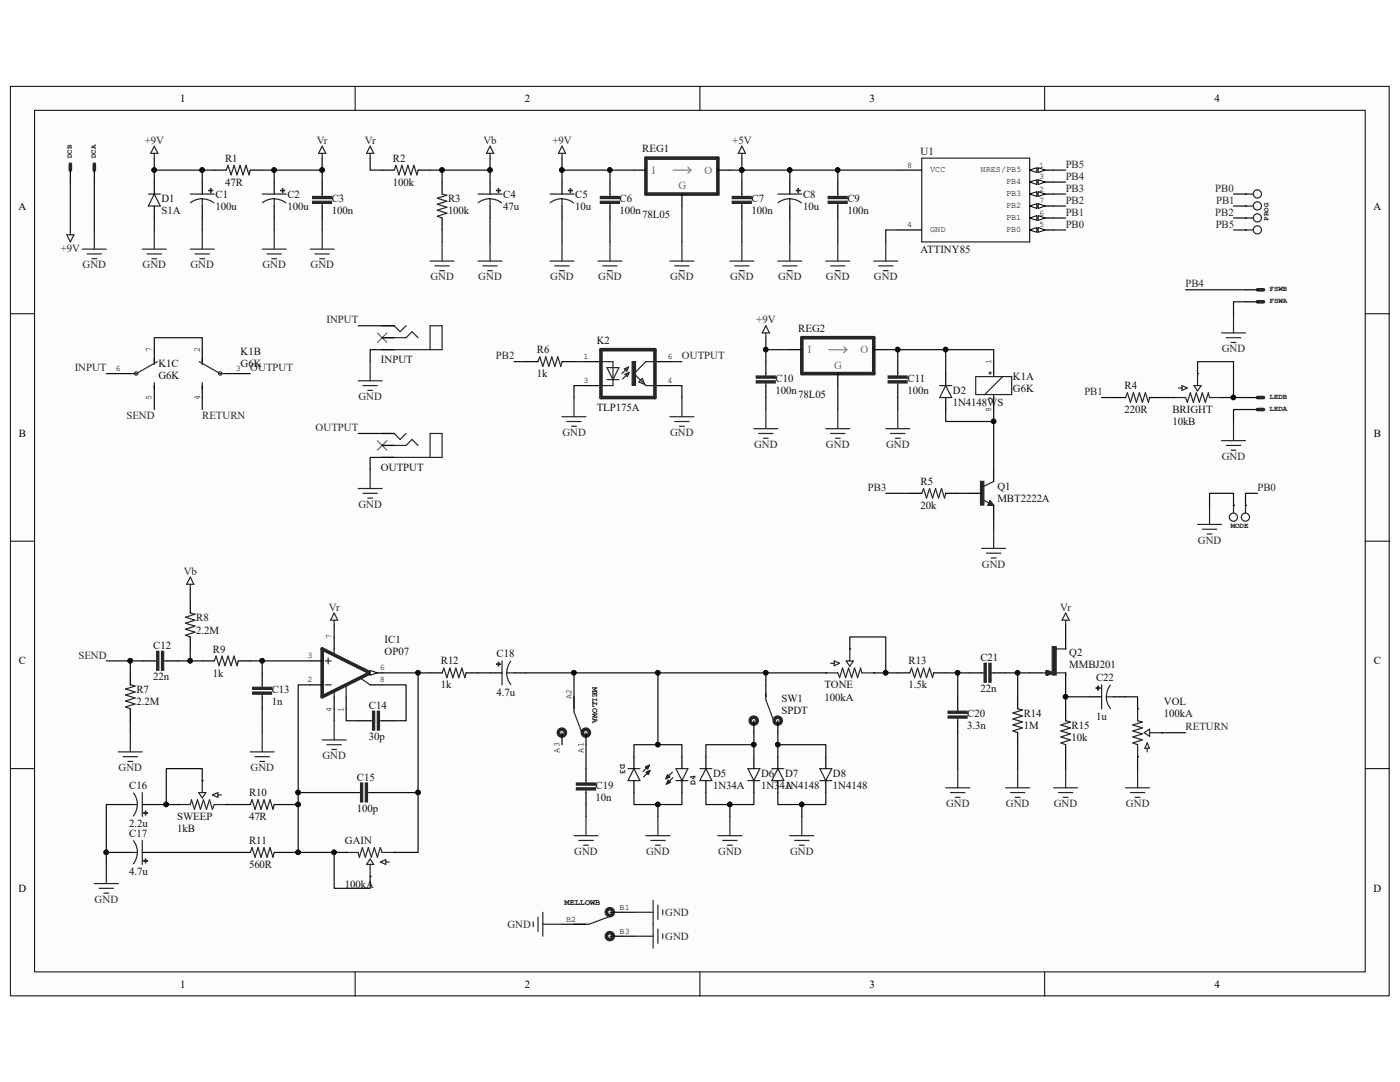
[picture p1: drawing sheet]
<svg xmlns="http://www.w3.org/2000/svg" width="279mm" height="216mm" viewBox="0 0 279 216" stroke-linecap="round" stroke-linejoin="round" font-family="sans-serif">
<path d="M2.1 17.3h275.1v181.4h-275.1z" fill="#fcfcfc"/>
<path d="M2.1 17.2h275.1v181.5h-275.1z" fill="none" stroke="#000" stroke-width=".2"/>
<path d="M6.9 22.1h265.6v171.8h-265.6z" fill="#fcfcfc"/>
<g fill="none" stroke="#000" stroke-width=".2">
<path d="M70.9 17.2v4.8M139.7 17.2v4.8M208.5 17.2v4.8M6.9 22h265.6v171.9h-265.6zM2.1 62.6h4.8M272.5 62.6h4.8M2.1 108h4.8M272.5 108h4.8M2.1 153.4h4.8M272.5 153.4h4.8M70.9 194v4.8M139.7 194v4.8"/>
<path d="M208.5 194v4.8"/>
</g>
<g fill="none" stroke="#262626" stroke-width=".24">
<path d="M30.8 29.2l.7 1.4h-1.4zM30.8 30.6v1M64.3 29.2l.7 1.4h-1.4zM64.3 30.6v1M73.9 29.2l.7 1.4h-1.4zM73.9 30.6v1M97.8 29.2l.7 1.4h-1.4zM97.8 30.6v1M112.2 29.2l.7 1.4h-1.5zM112.2 30.6v1M148.1 29.2l.7 1.4h-1.5zM148.1 30.6v1"/>
<path d="M28.4 49.7h4.8M29.4 50.7h2.8M30.3 51.6h1M30.8 45.9v3.8M38 49.7h4.8M38.9 50.7h2.9M39.9 51.6h.9M40.4 45.9v3.8M52.3 49.7h4.8M53.3 50.7h2.9M54.2 51.6h1M54.7 45.9v3.8"/>
<path d="M61.9 49.7h4.8M62.9 50.7h2.8M63.8 51.6h1M64.3 45.9v3.8M85.8 52.1h4.8M86.8 53.1h2.9M87.7 54h1M88.2 48.3v3.8M95.4 52.1h4.8M96.4 53.1h2.8M97.3 54h1M97.8 48.3v3.8"/>
<path d="M109.8 52.1h4.8M110.7 53.1h2.9M111.7 54h.9M112.2 48.3v3.8M133.7 52.1h4.8M134.7 53.1h2.8M135.6 54h1M136.1 48.3v3.8M145.7 52.1h4.8M146.6 53.1h2.9M147.6 54h.9M148.1 48.3v3.8"/>
<path d="M155.2 52.1h4.8M156.2 53.1h2.9M157.1 54h1M157.6 48.3v3.8M174.4 52.1h4.8M175.3 53.1h2.9M176.3 54h1M176.8 48.3v3.8M71.5 76h4.8M72.4 76.9h2.9M73.4 77.9h.9M73.9 72.2v3.8"/>
<path d="M76.3 67.4h4.7l1.2-1.2 1.2 1.2M76.3 69.8h11.9v-4.8h-2.4v4.8M76.3 65h2.4l1.2 1.2 1.1-1.2M114.6 79.3v3.9M136.1 79.3v3.9M152.8 65l.8 1.4h-1.5zM152.8 66.4v1M234.2 79.3h2.4l.4 1 .6-1.9 .6 1.9 .6-1.9 .6 1.9 .6-1.9 .6 1.9 .5-1.9 .3 .9h2.4M235.2 77.4h.7M235.9 76.9l1.1 .5-1.1 .5zM238.3 76.9h1.4l-.7 1.1zM239 74.6v2.3"/>
<path d="M243.8 66.4h4.8M244.7 67.4h2.9M245.7 68.3h1M246.2 62.6v3.8M71.5 97.5h4.8M72.4 98.4h2.9M73.4 99.4h.9M73.9 93.7v3.8M76.3 86.5h2.4l1.2 1.2 1.1-1.2M76.3 91.3h11.9v-4.8h-2.4v4.8M76.3 88.9h4.7l1.2-1.2 1.2 1.2M112.2 83.2h4.7"/>
<path d="M113.1 84.1h2.9M114.1 85.1h.9M133.7 83.2h4.8M134.7 84.1h2.8M135.6 85.1h1M164.8 85.5h4.8M165.8 86.5h2.8M166.7 87.5h1M167.2 81.7v3.8M176.8 85.5h4.8M177.7 86.5h2.9M178.7 87.5h.9"/>
<path d="M179.2 81.7v3.8M243.8 87.9h4.8M244.7 88.9h2.9M245.7 89.8h1M246.2 84.1v3.8M38 115.2l.7 1.4h-1.4zM38 116.6v.9M195.9 109.4h4.8M196.9 110.4h2.8M197.8 111.3h1M198.3 105.6v3.8M239 104.6h4.8"/>
<path d="M240 105.6h2.8M240.9 106.6h1M241.4 100.8v3.8M246.2 100.8v1.6M248.6 100.8v1.6M66.7 122.3l.7 1.5h-1.4zM66.7 123.8v.9M212.7 122.3l.7 1.5h-1.4zM212.7 123.8v.9M23.6 150h4.8M24.6 151h2.8M25.5 151.9h1"/>
<path d="M26 146.2v3.8M49.9 150h4.8M50.9 151h2.9M51.9 151.9h.9M52.3 146.2v3.8M64.3 147.6h4.8M65.3 148.6h2.8M66.2 149.6h1M66.7 143.8v3.8M125.3 153.4h2.4M126.5 153.4l1.2 2.4h-2.4zM129.6 152.7l-1.3 1.3"/>
<path d="M129.7 153.7l-1.3 1.3M188.7 157.2h4.8M189.7 158.1h2.9M190.7 159.1h.9M191.1 153.4v3.8M200.7 157.2h4.8M201.7 158.1h2.8M202.6 159.1h1M203.1 153.4v3.8M210.3 157.2h4.8M211.2 158.1h2.9M212.2 159.1h1"/>
<path d="M212.7 153.4v3.8M224.6 157.2h4.8M225.6 158.1h2.9M226.6 159.1h.9M227 153.4v3.8M18.8 176.3h4.8M19.8 177.3h2.9M20.7 178.2h1M21.2 172.5v3.8M128.9 166.7h4.8M129.9 167.7h2.8M130.8 168.7h1"/>
<path d="M131.3 162.9v3.8M143.3 166.7h4.8M144.2 167.7h2.9M145.2 168.7h.9M145.7 162.9v3.8M157.6 166.7h4.8M158.6 167.7h2.9M159.5 168.7h1M160 162.9v3.8"/>
<circle cx="246.2" cy="103.2" r=".81"/>
<circle cx="248.5" cy="103.2" r=".81"/>
</g>
<path d="M75.3 66.4l1.9 1.9M77.2 66.4l-1.9 1.9M75.3 87.9l1.9 1.9M77.2 87.9l-1.9 1.9" fill="none" stroke="#4c4c4c" stroke-width=".2"/>
<g fill="none" stroke="#000" stroke-width=".24">
<path d="M248.6 57.8h2.4M76.3 67.4h2.4M76.3 69.8h2.4M76.3 65h2.4M234.2 79.3h.1M239 74.6h.1M243.8 79.3h.1M248.6 60.2h2.4M248.6 79.3h2.4M76.3 88.9h2.4M76.3 91.3h2.4M76.3 86.5h2.4"/>
<path d="M248.6 81.7h2.4M246.2 100.8h.1M248.6 100.8h.1"/>
</g>
<path d="M251 57.8h1.2M251 60.2h1.2M251 79.3h1.2M251 81.7h1.2" fill="none" stroke="#262626" stroke-width=".72"/>
<path d="M128.9 154.1l.8-.4-.3 .9z" fill="#262626"/>
<path d="M128.9 154.1l.8-.4-.3 .9z" fill="none" stroke="#262626" stroke-width=".24"/>
<path d="M128.8 153l.8-.3-.3 .8z" fill="#262626"/>
<path d="M128.8 153l.8-.3-.3 .8zM134.2 154.1l-1.3 1.3M134.3 155.2l-1.3 1.3M134.9 153.4h2.4l-1.2 2.4zM134.9 155.8h2.4" fill="none" stroke="#262626" stroke-width=".24"/>
<path d="M126.5 151v2.4M126.5 155.8v2.3" fill="none" stroke="#000" stroke-width=".24"/>
<path d="M133.2 154.6l.5 .4-.8 .4z" fill="#262626"/>
<path d="M133.2 154.6l.5 .4-.8 .4z" fill="none" stroke="#262626" stroke-width=".24"/>
<path d="M133.3 155.6l.5 .5-.8 .4z" fill="#262626"/>
<g fill="none" stroke="#262626" stroke-width=".24">
<path d="M29.6 38.7h2.4M30.8 38.7l1.2 2.4h-2.4zM38 38.7h4.8M40.4 39.7l-1.1 .1-1.3 .7M40.4 39.7l1.4 .3 .9 .5M40.4 39.7v1.4M45.2 33.9l.3-.9 .6 1.9 .6-1.9 .6 1.9 .6-1.9 .6 1.9 .6-1.9 .6 1.9 .2-1M52.3 38.7h4.8M54.7 39.7l-1 .1-1.3 .7M54.7 39.7l1.5 .3 .8 .5M54.7 39.7v1.4M64.3 38.7v.6"/>
<path d="M78.7 33.9l.3-.9 .6 1.9 .6-1.9 .6 1.9 .6-1.9 .6 1.9 .6-1.9 .6 1.9 .2-1M88.2 38.7l1 .3-1.9 .6 1.9 .6-1.9 .6 1.9 .5-1.9 .6 1.9 .6-1.9 .6 .9 .4M95.4 38.7h4.8M97.8 39.7l-1 .1-1.4 .7M97.8 39.7l1.5 .3 .8 .5M97.8 39.7v1.4M184 31.6h21.5v16.7h-21.5zM64.3 40.5v.6M152.8 138.4v1.2l1.8 4.8M164.8 134.3h2.4l.4 .9 .6-1.9 .6 1.9 .6-1.9 .6 1.9 .6-1.9 .6 1.9 .5-1.9 .3 1h2.4M165.8 132.4h.7M166.5 131.9l1.1 .5-1.1 .4z"/>
<path d="M168.9 131.9h1.4l-.7 1.1zM169.6 129.5v2.4M39.6 158.1h1.5l-.7 1.1zM40.4 155.8v2.3M42.4 158.6l1.1-.5v1zM43.5 158.6h.7M133.3 155.6l.5 .5-.8 .4zM139.7 153.4h2.4M140.9 153.4l1.2 2.4h-2.4zM149.3 153.4h2.3l-1.1 2.4zM149.3 155.8h2.3M154 153.4h2.4"/>
<path d="M155.2 153.4l1.2 2.4h-2.4zM163.6 153.4h2.4l-1.2 2.4zM163.6 155.8h2.4M227 141.4v2.4l1 .3-1.9 .6 1.9 .6-1.9 .5 1.9 .6-1.9 .6 1.9 .6-1.9 .6 .9 .4v2.4M228.3 146.2l1.1-.7v1.4zM228.9 148.2l.5 1.1h-.9zM228.9 149.3v.7M229.4 146.2h2.4M35.6 160.5h2.4l.2-.9 .6 1.9 .6-1.9 .6 1.9 .6-1.9 .6 1.9 .6-1.9 .6 1.9 .4-1h2.4M69.1 170.1h2.4l.2 .9 .6-1.9 .6 1.9 .6-1.9 .6 1.9 .6-1.9 .6 1.9 .6-1.9 .4 1h2.4M73.9 171.4l.7 1.1h-1.4zM73.9 172.5v2.4"/>
<path d="M75.9 172l1.1-.5v1zM77 172h.7M114.6 166.7h4.7M115.5 167.7h2.9M116.5 168.7h.9M116.9 162.9v3.8"/>
</g>
<g fill="none" stroke="#000" stroke-width=".24">
<path d="M30.8 36.3v2.4M40.4 36.3v2.4M42.8 33.9h2.4M49.9 33.9h2.4M54.7 36.3v2.4M64.3 36.3v2.4M76.3 33.9h2.4M83.4 33.9h2.4M88.2 36.3v2.4M97.8 36.3v2.4M30.8 41.1v2.4M40.4 41.1v2.4"/>
<path d="M54.7 41.1v2.4M64.3 41.1v2.4M88.2 43.5v2.4M97.8 41.1v2.4M205.5 45.9h4.8M152.8 136.7v2.3M164.8 134.3h.1M169.6 129.5h.1M174.4 134.3h.1M40.4 155.8h.1M136.1 151v2.4M136.1 155.8v2.3"/>
<path d="M140.9 151v2.4M140.9 155.8v2.3M150.5 143.8v2.4M150.5 151v2.4M150.5 155.8v2.3M155.2 143.8v2.4M155.2 151v2.4M155.2 155.8v2.3M164.8 151v2.4M164.8 155.8v2.3M227 151h.1M227 141.4h.1"/>
<path d="M231.8 146.2h.1M35.6 160.5h.1M45.2 160.5h.1M69.1 170.1h.1M73.9 174.9h.1M78.7 170.1h.1"/>
</g>
<g fill="none" stroke="#262626" stroke-width=".72">
<circle cx="150.4" cy="143.8" r=".69"/>
<circle cx="155.2" cy="143.8" r=".69"/>
</g>
<g fill="#262626" stroke="#262626" stroke-width=".24">
<path d="M41.7 38l.7 .1z" fill-rule="evenodd"/>
<path d="M42 37.6l.1 .8z" fill-rule="evenodd"/>
<path d="M56 38l.8 .1z" fill-rule="evenodd"/>
<path d="M56.4 37.6v.8z" fill-rule="evenodd"/>
<path d="M62.4 39.2h3.8v.4h-3.8z" fill-rule="evenodd"/>
<path d="M62.4 40.2h3.8v.4h-3.8z" fill-rule="evenodd"/>
<path d="M99.1 38l.8 .1z" fill-rule="evenodd"/>
<path d="M99.5 37.6v.8z" fill-rule="evenodd"/>
</g>
<path d="M205.5 45.9l1.4-.5v1z" fill="#fcfcfc"/>
<path d="M205.5 45.9l1.4-.5v1z" fill="none" stroke="#000" stroke-width=".2"/>
<path d="M207.2 45.4l1.4 .5-1.4 .5z" fill="#fcfcfc"/>
<path d="M207.2 45.4l1.4 .5-1.4 .5z" fill="none" stroke="#000" stroke-width=".2"/>
<path d="M205.5 43.5h4.8" fill="none" stroke="#000" stroke-width=".24"/>
<path d="M205.5 43.5l1.4-.5v1z" fill="#fcfcfc"/>
<path d="M205.5 43.5l1.4-.5v1z" fill="none" stroke="#000" stroke-width=".2"/>
<path d="M207.2 43l1.4 .5-1.4 .5z" fill="#fcfcfc"/>
<path d="M207.2 43l1.4 .5-1.4 .5z" fill="none" stroke="#000" stroke-width=".2"/>
<path d="M205.5 41.1h4.8" fill="none" stroke="#000" stroke-width=".24"/>
<path d="M205.5 41.1l1.4-.5v1z" fill="#fcfcfc"/>
<path d="M205.5 41.1l1.4-.5v1z" fill="none" stroke="#000" stroke-width=".2"/>
<path d="M207.2 40.6l1.4 .5-1.4 .5z" fill="#fcfcfc"/>
<path d="M207.2 40.6l1.4 .5-1.4 .5z" fill="none" stroke="#000" stroke-width=".2"/>
<path d="M205.5 38.7h4.8" fill="none" stroke="#000" stroke-width=".24"/>
<path d="M205.5 38.7l1.4-.5v1z" fill="#fcfcfc"/>
<path d="M205.5 38.7l1.4-.5v1z" fill="none" stroke="#000" stroke-width=".2"/>
<path d="M207.2 38.2l1.4 .5-1.4 .5z" fill="#fcfcfc"/>
<path d="M207.2 38.2l1.4 .5-1.4 .5z" fill="none" stroke="#000" stroke-width=".2"/>
<path d="M205.5 36.3h4.8" fill="none" stroke="#000" stroke-width=".24"/>
<path d="M205.5 36.3l1.4-.4v.9z" fill="#fcfcfc"/>
<path d="M205.5 36.3l1.4-.4v.9z" fill="none" stroke="#000" stroke-width=".2"/>
<path d="M207.2 35.9l1.4 .4-1.4 .5z" fill="#fcfcfc"/>
<path d="M207.2 35.9l1.4 .4-1.4 .5z" fill="none" stroke="#000" stroke-width=".2"/>
<path d="M205.5 33.9h4.8" fill="none" stroke="#000" stroke-width=".24"/>
<path d="M205.5 33.9l1.4-.4v.9z" fill="#fcfcfc"/>
<path d="M205.5 33.9l1.4-.4v.9z" fill="none" stroke="#000" stroke-width=".2"/>
<path d="M207.2 33.5l1.4 .4-1.4 .5z" fill="#fcfcfc"/>
<path d="M207.2 33.5l1.4 .4-1.4 .5z" fill="none" stroke="#000" stroke-width=".2"/>
<g fill="none" stroke="#000" stroke-width=".24">
<path d="M112.2 36.3v2.4M121.7 36.3v2.4M148.1 36.3v2.4M157.6 36.3v2.4M167.2 36.3v2.4M179.2 33.9h4.8M112.2 41.1v2.4M121.7 41.1v2.4M148.1 41.1v2.4M157.6 41.1v2.4M167.2 41.1v2.4M179.2 45.9h4.8"/>
<path d="M23.6 74.6h2.4M30.8 69.8v2.4M30.8 76.9v2.4M40.4 69.8v2.4M40.4 76.9v2.4M45.2 74.6h2.3M116.9 72.2h2.4M116.9 76.9h2.4M131.3 72.2h2.4M131.3 76.9h2.4M152.8 72.2v2.4M152.8 76.9v2.4"/>
<path d="M179.2 72.2v2.4M179.2 76.9v2.4M188.7 74.6v2.3M188.7 79.3v2.4M198.3 72.2v2.4M198.3 79.3v2.4M222.2 79.3h2.4M229.4 79.3h2.4M181.6 98.4h2.4M188.7 98.4h2.4M193.5 98.4h2.4M198.3 93.7v2.3"/>
<path d="M38 119.9v2.4M198.3 100.8v2.4M26 134.3v2.4M28.4 131.9h2.4M33.2 131.9h2.4M38 127.1v2.4M40.4 131.9h2.4M47.5 131.9h2.4M52.3 134.3v2.4M52.3 139v2.4M61.9 131.9h2.4M61.9 136.7h2.4"/>
<path d="M69.1 139v2.4M73.9 136.7h2.4M73.9 134.3h2.4M26 141.4v2.4"/>
</g>
<g fill="none" stroke="#262626" stroke-width=".24">
<path d="M109.8 38.7h4.8M112.2 39.7l-1.1 .1-1.3 .7M112.2 39.7l1.4 .3 .9 .5M112.2 39.7v1.4M121.7 38.7v.6M148.1 38.7v.6M155.2 38.7h4.8M157.6 39.7l-1 .1-1.3 .7M157.6 39.7l1.5 .3 .8 .5M157.6 39.7v1.4M167.2 38.7v.6M119.3 52.1h4.8"/>
<path d="M120.3 53.1h2.9M121.3 54h.9M121.7 40.5v.6M121.7 48.3v3.8M148.1 40.5v.6M164.8 52.1h4.8M165.8 53.1h2.8M166.7 54h1M167.2 40.5v.6M167.2 48.3v3.8M30.8 71.6v1.2M30.8 76.3v1.2"/>
<path d="M31.4 72.2l-4.2 2.4h-1.2M39.8 72.2l4.2 2.4h1.2M40.4 71.6v1.2M40.4 76.3v1.2M119.3 72.2h3v4.7h-3M121.1 73.4h2.4l-1.2 2.3zM121.1 75.7h2.4M124.6 73.6l.8-.4-.3 .9zM124.7 74.7l.9-.4-.4 .8zM125.4 73.2l-1.3 1.4M125.6 74.3l-1.4 1.3M127.5 76.2l.7-.7 .5 1.2z"/>
<path d="M128.7 76.7l.2 .2h2.4M131.3 72.2h-2.4l-2.4 2.4 2.2 2.1M152.8 74.6v.5M152.8 76.3v.6M179.2 74.6v.5M179.2 76.3v.6M187.5 76.9h2.4M188.7 76.9l1.2 2.4h-2.4zM194.7 75.1h7.2v3.6h-7.2zM197.4 74.4h.4M197.4 79.4h.4M197.6 74.2v.5"/>
<path d="M198.3 74.6v.5M198.3 78.7v.6M200.1 75.1l-3.6 3.6M224.6 79.3l.4-.9 .6 1.9 .6-1.9 .6 1.9 .6-1.9 .6 1.9 .6-1.9 .6 1.9 .2-1M150.5 85.5h4.7M151.4 86.5h2.9M152.4 87.5h.9M152.8 81.7v3.8M184 98.4l.3-.9 .6 1.9 .6-1.9 .6 1.9 .6-1.9 .6 1.9 .6-1.9 .6 1.9 .2-1M196.2 99.8l1.2 .5M197.6 99.9l.7 .9h-1.2zM198.3 96l-1.9 1"/>
<path d="M197.6 100.3l.1 .3h-.3l.2-.5 .5 .6h-.7M26 136.7l1 .2-2 .6 2 .6-2 .6 2 .6-2 .6 2 .6-2 .6 1 .3M30.8 131.9h.6M32.6 131.9h.6M38 122.3l.9 .3-1.9 .6 1.9 .6-1.9 .6 1.9 .5-1.9 .6 1.9 .6-1.9 .6 1 .4M42.8 131.9l.3-1 .6 1.9 .6-1.9 .6 1.9 .6-1.9 .6 1.9 .6-1.9 .6 1.9 .2-.9M52.3 136.7v.5M52.3 138.4v.6M64.9 131.9h1.2M64.9 136.7h1.2M65.5 131.3v1.2M66.7 129.5v1.1"/>
<path d="M66.7 137.9v1.1M69.1 136.7v2.3M71.9 135.3l2 1.4"/>
</g>
<g fill="#262626" stroke="#262626" stroke-width=".24">
<path d="M113.5 38l.7 .1z" fill-rule="evenodd"/>
<path d="M113.8 37.6l.1 .8z" fill-rule="evenodd"/>
<path d="M119.8 39.2h3.8v.4h-3.8z" fill-rule="evenodd"/>
<path d="M119.8 40.2h3.8v.4h-3.8z" fill-rule="evenodd"/>
<path d="M146.1 39.2h3.8v.4h-3.8z" fill-rule="evenodd"/>
<path d="M146.1 40.2h3.8v.4h-3.8z" fill-rule="evenodd"/>
<path d="M158.9 38l.8 .1z" fill-rule="evenodd"/>
<path d="M159.3 37.6l.1 .8z" fill-rule="evenodd"/>
<path d="M165.3 39.2h3.8v.4h-3.8z" fill-rule="evenodd"/>
<path d="M165.3 40.2h3.8v.4h-3.8z" fill-rule="evenodd"/>
<path d="M177.3 75h3.7v.5h-3.7z" fill-rule="evenodd"/>
<path d="M177.3 76h3.7v.4h-3.7z" fill-rule="evenodd"/>
<path d="M150.9 75h3.8v.5h-3.8z" fill-rule="evenodd"/>
<path d="M150.9 76h3.8v.4h-3.8z" fill-rule="evenodd"/>
<path d="M195.7 96h.6v4.8h-.6z" fill-rule="evenodd"/>
<path d="M126.2 72.2h.6v4.7h-.6z" fill-rule="evenodd"/>
<path d="M32.2 130h.5v3.7h-.5z" fill-rule="evenodd"/>
<path d="M31.3 130h.4v3.7h-.4z" fill-rule="evenodd"/>
<path d="M50.4 137.1h3.8v.5h-3.8z" fill-rule="evenodd"/>
<path d="M50.4 138.1h3.8v.4h-3.8z" fill-rule="evenodd"/>
</g>
<g fill="none" stroke="#262626" stroke-width=".72">
<path d="M119.9 69.8h10.8v9.5h-10.8zM64.3 129.5l9.6 4.8-9.6 4.7z"/>
<circle cx="27.2" cy="74.5" r=".1"/>
<circle cx="43.9" cy="74.5" r=".1"/>
</g>
<path d="M73.9 133.8l1.4 .5-1.4 .4z" fill="#fcfcfc"/>
<path d="M73.9 133.8l1.4 .5-1.4 .4z" fill="none" stroke="#000" stroke-width=".2"/>
<g fill="none" stroke="#000" stroke-width=".24">
<path d="M14 33.9v2.4M18.8 33.9v2.4M126.5 33.9h2.4M136.1 38.7v2.4M143.3 33.9h2.4M248.6 38.7h.1M248.6 45.9h.1M248.6 43.5h.1M248.6 41.1h.1M105 72.2h2.4M112.2 72.2h2.4M157.6 69.8h2.4"/>
<path d="M167.2 74.6v2.3M174.4 69.8h2.4M66.7 127.1v2.4M66.7 139v2.4M85.8 134.3h2.4M93 134.3h2.4M97.8 134.3h2.4M102.6 134.3h2.4M114.6 139v2.4M179.2 134.3h2.4M186.3 134.3h2.4M191.1 139v2.4"/>
<path d="M193.5 134.3h2.4M198.3 134.3h2.4M203.1 139v2.4M205.5 134.3h2.4M212.7 127.1v2.4M212.7 134.3v2.4M217.5 139h2.4M222.2 139h2.4M69.1 158.1h2.4M71.5 143.8h2.4M73.9 158.1h2.4M76.3 143.8h2.4"/>
<path d="M112.2 146.2v2.4M116.9 146.2v2.4M116.9 153.4v2.4M116.9 158.1v2.4M191.1 143.8v2.4M203.1 146.2v2.4M212.7 141.4v2.4M212.7 148.6v2.4M23.6 160.5h2.4M23.6 170.1h2.4M28.4 160.5h2.4M28.4 170.1h2.4"/>
<path d="M47.5 160.5h2.4M47.5 170.1h2.4M54.7 160.5h2.4M54.7 170.1h2.4M114.6 184.4h2.3M121.7 182h2.4M121.7 186.8h2.4"/>
</g>
<g fill="none" stroke="#262626" stroke-width=".24">
<path d="M248.6 38.7h1.5M13.3 46.8h1.5l-.8 1.5zM14 45.9v.9M16.4 49.7h4.8M17.4 50.7h2.9M18.3 51.6h1M18.8 45.9v3.8M248.6 45.9h1.5M248.6 43.5h1.5M248.6 41.1h1.5M107.4 72.2l.3-1 .6 1.9 .6-1.9 .6 1.9 .6-1.9 .6 1.9 .6-1.9 .6 1.9 .3-.9M88.2 134.3l.4-1 .6 1.9 .6-1.9 .6 1.9 .6-1.9 .6 1.9 .6-1.9 .6 1.9 .2-.9"/>
<path d="M100.2 131.9v4.8M101.1 134.3l.3 1.4 .5 .9M101.2 134.3h1.4M101.9 131.9l-.6 1.4-.1 1M114.6 139v3l1.7 4.8M181.6 134.3l.3-1 .6 1.9 .6-1.9 .6 1.9 .6-1.9 .6 1.9 .6-1.9 .6 1.9 .2-.9M195.9 134.3h.6M197.7 134.3h.6M207.9 134.3h2.1M208.8 133.8l1.2 .5-1.2 .4zM210.8 134.3h1.9v.5M212.7 129.4v.1h-1.9"/>
<path d="M219.9 136.7v4.7M220.8 139l.3 1.5 .5 .9M221.6 136.7l-.7 1.3-.1 1.1 1.4-.1M26.6 158.2l.7 1.3 .1 1.1-1.4-.1M28.4 158.1v4.8M71.5 158.1h.6M73.3 158.1h.6M73.9 143.8h.6M75.7 143.8h.6M116.9 155.8v.6M116.9 157.6v.5M191.1 141.4v.6"/>
<path d="M191.1 143.2v.6M203.1 141.4l1 .3-2 .6 2 .6-2 .6 2 .6-2 .6 2 .6-2 .5 1 .4M212.7 143.8l.9 .3-1.9 .6 1.9 .6-1.9 .5 1.9 .6-1.9 .6 1.9 .6-1.9 .6 1 .4M26.6 167.8l.7 1.3 .1 1h-1.4M27.4 160.5l-.3 1.5-.5 .8M27.4 170.1l-.3 1.4-.5 .9M28.4 167.7v4.8M49.9 160.5l.4-.9 .6 1.9 .6-1.9 .6 1.9 .6-1.9 .6 1.9 .6-1.9 .6 1.9 .2-1M49.9 170.1l.4-1 .6 1.9 .6-1.9 .6 1.9 .6-1.9 .6 1.9 .6-1.9 .6 1.9 .2-.9M130.3 179.6v9.6M106.4 183.9v1M107.4 183v2.9"/>
<path d="M108.3 184.4h3.9M108.3 182v4.8M122.3 182.6l-4.8 1.8h-2.9M126.5 182h3.8M126.5 186.8h3.8M131.3 180.6v2.9M131.3 185.4v2.8M132.3 181.6v.9M132.3 186.3v1"/>
<circle cx="250.9" cy="38.7" r=".81"/>
<circle cx="250.9" cy="45.9" r=".81"/>
<circle cx="250.9" cy="43.5" r=".81"/>
<circle cx="250.9" cy="41.1" r=".81"/>
</g>
<g fill="#262626" stroke="#262626" stroke-width=".24">
<path d="M75.3 141.9h.4v3.8h-.4z" fill-rule="evenodd"/>
<path d="M74.3 141.9h.5v3.8h-.5z" fill-rule="evenodd"/>
<path d="M72.9 156.2h.4v3.8h-.4z" fill-rule="evenodd"/>
<path d="M72 156.2h.4v3.8h-.4z" fill-rule="evenodd"/>
<path d="M29 161.8l.1 .8z" fill-rule="evenodd"/>
<path d="M28.7 162.2l.8 .1z" fill-rule="evenodd"/>
<path d="M29 171.4l.1 .8z" fill-rule="evenodd"/>
<path d="M28.7 171.7l.8 .1z" fill-rule="evenodd"/>
<path d="M99.5 132.1v.8z" fill-rule="evenodd"/>
<path d="M99.1 132.5l.8 .1z" fill-rule="evenodd"/>
<path d="M115 156.2h3.8v.5h-3.8z" fill-rule="evenodd"/>
<path d="M115 157.2h3.8v.4h-3.8z" fill-rule="evenodd"/>
<path d="M189.2 141.9h3.8v.4h-3.8z" fill-rule="evenodd"/>
<path d="M189.2 142.9h3.8v.4h-3.8z" fill-rule="evenodd"/>
<path d="M197.4 132.4h.4v3.7h-.4z" fill-rule="evenodd"/>
<path d="M196.4 132.4h.4v3.7h-.4z" fill-rule="evenodd"/>
<path d="M219.1 136.9l.1 .8z" fill-rule="evenodd"/>
<path d="M218.7 137.3h.8z" fill-rule="evenodd"/>
<path d="M210 129h.8v5.7h-.8z" fill-rule="evenodd"/>
</g>
<g fill="none" stroke="#262626" stroke-width=".72">
<path d="M14 32.8v1.1M18.8 32.8v1.1M128.9 31.6h14.4v7.1h-14.4zM160 67.4h14.4v7.2h-14.4zM209.6 134.3l-.6 .2v-.5l.7 .3"/>
<circle cx="112.1" cy="146.2" r=".69"/>
<circle cx="116.9" cy="146.2" r=".69"/>
<circle cx="121.7" cy="182" r=".69"/>
<circle cx="121.7" cy="186.8" r=".69"/>
</g>
<path d="M134.3 33.9h3.6M137.3 33.3l.6 .6M137.9 33.9l-.6 .6M165.4 69.8h3.6M168.4 69.2l.6 .6M169 69.8l-.6 .6" fill="none" stroke="#808080" stroke-width=".24"/>
<g fill="none" stroke="#0e0e0e" stroke-width=".24">
<path d="M14 36.3v9.6M18.8 36.3v9.6M30.8 31.6v4.7M30.8 33.9h12M40.4 33.9v2.4M52.3 33.9h12v2.4M54.7 33.9v2.4M64.3 31.6v2.3M73.9 31.6v2.3h2.4M85.8 33.9h12v2.4M88.2 33.9v2.4M97.8 31.6v2.3"/>
<path d="M112.2 31.6v2.3h14.3M112.2 33.9v2.4M121.7 33.9v2.4M148.1 31.6v2.3h-2.4M157.6 33.9v2.4M167.2 33.9v2.4M179.2 33.9h-31.1v2.4M210.3 38.7h2.4M210.3 36.3h2.4M210.3 33.9h2.4M246.2 38.7h2.4M30.8 43.5v2.4"/>
<path d="M40.4 43.5v2.4M54.7 43.5v2.4M64.3 43.5v2.4M88.2 45.9v2.4M97.8 43.5v4.8M112.2 43.5v4.8M121.7 43.5v4.8M136.1 41.1v7.2M148.1 43.5v4.8M157.6 43.5v4.8M167.2 43.5v4.8M179.2 45.9h-2.4v2.4"/>
<path d="M210.3 45.9h2.4M210.3 41.1h2.4M210.3 43.5h2.4M236.6 57.8h12M246.2 45.9h2.4M246.2 41.1h2.4M246.2 43.5h2.4M21.2 74.6h2.4M30.8 69.8v-2.4h9.6v2.4M30.8 79.3v2.4M40.4 79.3v2.4M47.5 74.6h2.4"/>
<path d="M71.5 65h4.8M76.3 69.8h-2.4v2.4M102.6 72.2h2.4M114.6 72.2h2.3M116.9 76.9h-2.3v2.4M133.7 76.9h2.4v2.4M133.7 72.2h2.4M152.8 67.4v2.4h4.8M152.8 69.8v2.4M152.8 79.3v2.4M167.2 76.9v4.8M176.8 69.8h21.5v2.4"/>
<path d="M179.2 69.8v2.4M179.2 79.3v2.4M188.7 69.8v4.8M219.9 79.3h2.3M231.8 79.3h2.4M239 74.6v-2.4h7.2v7.1M243.8 79.3h4.8M248.6 60.2h-2.4v2.4M71.5 86.5h4.8M76.3 91.3h-2.4v2.4M176.8 98.4h4.8M188.7 81.7v2.4h9.6v9.6"/>
<path d="M191.1 98.4h2.4M198.3 81.7v2.4M248.6 81.7h-2.4v2.4M251 98.4h-2.4v2.4M38 117.5v2.4M198.3 103.2v2.4M241.4 100.8v-2.4h4.8v2.4M21.2 131.9h4.8M28.4 131.9h-2.4v2.4M35.6 131.9h4.8M38 129.5v2.4M49.9 131.9h12"/>
<path d="M52.3 131.9v2.4M61.9 136.7h-2.4v21.4h9.6M66.7 124.7v2.4M76.3 136.7h4.7v7.1h-2.3M76.3 134.3h7.1v23.8h-7.1M83.4 134.3h2.4M95.4 134.3h2.4M105 134.3h47.8v2.4M114.6 134.3v4.7M131.3 134.3v14.3M152.8 134.3h12M169.6 129.5v-2.4h7.2v7.2"/>
<path d="M174.4 134.3h4.8M188.7 134.3h2.4v4.7M191.1 134.3h2.4M200.7 134.3h2.4v4.7M203.1 134.3h2.4M212.7 136.7v4.7M212.7 124.7v2.4M212.7 139h4.8M224.6 139h2.4v2.4M26 143.8v2.4M40.4 155.8v-2.4h-7.2v7.1M52.3 141.4v4.8"/>
<path d="M59.5 158.1v2.4h-2.4M66.7 141.4v2.4M69.1 141.4v2.4h2.4M83.4 158.1v12h-4.7M116.9 148.6v4.8M126.5 158.1v2.4h9.6v-2.4M126.5 151v-2.4h9.6v2.4M140.9 158.1v2.4h9.6v-2.4M150.5 146.2v2.4h-9.6v2.4M150.5 148.6v2.4M155.2 148.6h9.6v2.4M155.2 158.1v2.4h9.6v-2.4"/>
<path d="M155.2 146.2v4.8M191.1 146.2v7.2M203.1 148.6v4.8M212.7 151v2.4M227 151v2.4M231.8 146.2h4.8M21.2 170.1h2.4M23.6 160.5h-2.4v12M30.8 160.5h4.8M30.8 170.1h16.7M45.2 160.5h2.3M57.1 170.1h2.4"/>
<path d="M59.5 160.5v9.6h9.6M66.7 170.1v7.2h7.2v-2.4M116.9 160.5v2.4M131.3 160.5v2.4M145.7 160.5v2.4M160 160.5v2.4M112.2 184.4h2.4M124.1 182h2.4M124.1 186.8h2.4"/>
</g>
<g fill="#0e0e0e" stroke="#0e0e0e" stroke-width=".2">
<circle cx="112.1" cy="33.9" r=".45"/>
<circle cx="121.7" cy="33.9" r=".45"/>
<circle cx="148" cy="33.9" r=".45"/>
<circle cx="157.6" cy="33.9" r=".45"/>
<circle cx="30.8" cy="33.9" r=".45"/>
<circle cx="40.3" cy="33.9" r=".45"/>
<circle cx="54.7" cy="33.9" r=".45"/>
<circle cx="64.3" cy="33.9" r=".45"/>
<circle cx="198.3" cy="84.1" r=".45"/>
<circle cx="188.7" cy="69.8" r=".45"/>
<circle cx="152.8" cy="69.8" r=".45"/>
<circle cx="26" cy="131.9" r=".45"/>
<circle cx="37.9" cy="131.9" r=".45"/>
<circle cx="52.3" cy="131.9" r=".45"/>
<circle cx="59.5" cy="158.1" r=".45"/>
<circle cx="83.4" cy="158.1" r=".45"/>
<circle cx="83.4" cy="134.2" r=".45"/>
<circle cx="66.7" cy="170.1" r=".45"/>
<circle cx="150.4" cy="148.6" r=".45"/>
<circle cx="145.6" cy="160.5" r=".45"/>
<circle cx="155.2" cy="148.6" r=".45"/>
<circle cx="160" cy="160.5" r=".45"/>
<circle cx="59.5" cy="170.1" r=".45"/>
<circle cx="59.5" cy="160.5" r=".45"/>
<circle cx="33.2" cy="160.5" r=".45"/>
<circle cx="21.2" cy="170.1" r=".45"/>
<circle cx="176.8" cy="134.2" r=".45"/>
<circle cx="152.8" cy="134.2" r=".45"/>
<circle cx="212.6" cy="139" r=".45"/>
<circle cx="88.2" cy="33.9" r=".45"/>
<circle cx="97.8" cy="33.9" r=".45"/>
<circle cx="191.1" cy="134.2" r=".45"/>
<circle cx="203.1" cy="134.2" r=".45"/>
<circle cx="179.1" cy="69.8" r=".45"/>
<circle cx="246.2" cy="79.3" r=".45"/>
<circle cx="131.3" cy="160.5" r=".45"/>
<circle cx="131.3" cy="148.6" r=".45"/>
<circle cx="131.3" cy="134.2" r=".45"/>
<circle cx="114.5" cy="134.2" r=".45"/>
<circle cx="167.2" cy="33.9" r=".45"/>
</g>
<g font-size="2.2">
<text x="35.9" y="20.4">1</text>
<text x="104.7" y="20.4">2</text>
<text x="173.5" y="20.4">3</text>
<text x="242.4" y="20.4">4</text>
<text x="3.7" y="41.8">A</text>
<text x="274.1" y="41.8">A</text>
<text x="3.8" y="87.2">B</text>
<text x="274.2" y="87.2">B</text>
<text x="3.8" y="132.6">C</text>
<text x="274.2" y="132.6">C</text>
<text x="3.7" y="178">D</text>
<text x="274.1" y="178">D</text>
<text x="35.9" y="197.1">1</text>
<text x="104.7" y="197.1">2</text>
<text x="173.5" y="197.1">3</text>
<text x="242.4" y="197.1">4</text>
</g>
<g font-size="2.2" fill="#262626">
<text x="28.9" y="28.7">+9V</text>
<text x="63.2" y="28.7">Vr</text>
<text x="72.8" y="28.7">Vr</text>
<text x="96.5" y="28.7">Vb</text>
<text x="110.2" y="28.7">+9V</text>
<text x="146.1" y="28.7">+5V</text>
<text x="212.7" y="35.9">PB4</text>
<text x="212.7" y="33.5">PB5</text>
<text x="212.7" y="38.3">PB3</text>
<text x="212.7" y="40.6">PB2</text>
<text x="242.5" y="38.3">PB0</text>
<text x="242.7" y="40.6">PB1</text>
<text x="212.7" y="45.4">PB0</text>
<text x="212.7" y="43.1">PB1</text>
<text x="242.5" y="43.1">PB2</text>
<text x="242.6" y="45.4">PB5</text>
<text x="12.1" y="50.2">+9V</text>
<text x="16.5" y="53.6">GND</text>
<text x="28.4" y="53.6">GND</text>
<text x="38" y="53.6">GND</text>
<text x="52.4" y="53.6">GND</text>
<text x="62" y="53.6">GND</text>
<text x="85.9" y="55.9">GND</text>
<text x="95.5" y="55.9">GND</text>
<text x="109.8" y="55.9">GND</text>
<text x="119.4" y="55.9">GND</text>
<text x="133.7" y="55.9">GND</text>
<text x="145.7" y="55.9">GND</text>
<text x="155.3" y="55.9">GND</text>
<text x="164.8" y="55.9">GND</text>
<text x="174.4" y="55.9">GND</text>
<text x="236.6" y="57.4">PB4</text>
<text x="65.2" y="64.5">INPUT</text>
<text x="150.9" y="64.5">+9V</text>
<text x="99" y="71.7">PB2</text>
<text x="136.1" y="71.7">OUTPUT</text>
<text x="243.8" y="70.3">GND</text>
<text x="14.9" y="74.1">INPUT</text>
<text x="50" y="74.1">OUTPUT</text>
<text x="25.2" y="83.7">SEND</text>
<text x="40.4" y="83.7">RETURN</text>
<text x="71.5" y="79.8">GND</text>
<text x="216.4" y="78.9">PB1</text>
<text x="63" y="86">OUTPUT</text>
<text x="112.2" y="87">GND</text>
<text x="133.7" y="87">GND</text>
<text x="150.5" y="89.4">GND</text>
<text x="164.8" y="89.4">GND</text>
<text x="176.8" y="89.4">GND</text>
<text x="243.8" y="91.8">GND</text>
<text x="71.5" y="101.3">GND</text>
<text x="173.2" y="98">PB3</text>
<text x="251" y="98">PB0</text>
<text x="196" y="113.2">GND</text>
<text x="239.1" y="108.5">GND</text>
<text x="36.7" y="114.7">Vb</text>
<text x="65.6" y="121.8">Vr</text>
<text x="211.6" y="121.8">Vr</text>
<text x="15.7" y="131.4">SEND</text>
<text x="236.6" y="145.8">RETURN</text>
<text x="23.7" y="153.9">GND</text>
<text x="50" y="153.9">GND</text>
<text x="64.3" y="151.5">GND</text>
<text x="188.8" y="161">GND</text>
<text x="200.7" y="161">GND</text>
<text x="210.3" y="161">GND</text>
<text x="224.7" y="161">GND</text>
<text x="114.6" y="170.6">GND</text>
<text x="128.9" y="170.6">GND</text>
<text x="143.3" y="170.6">GND</text>
<text x="157.7" y="170.6">GND</text>
<text x="18.9" y="180.1">GND</text>
<text x="101.3" y="185.2">GND</text>
<text x="132.8" y="182.8">GND</text>
<text x="132.8" y="187.5">GND</text>
</g>
<g font-size="2.2" fill="#0e0e0e">
<text x="44.9" y="32.3">R1</text>
<text x="78.4" y="32.3">R2</text>
<text x="128.2" y="30.4">REG1</text>
<text x="183.7" y="30.9">U1</text>
<text x="32.2" y="40.4">D1</text>
<text x="43" y="39.5">C1</text>
<text x="43" y="41.9">100u</text>
<text x="44.9" y="37">47R</text>
<text x="57.4" y="39.5">C2</text>
<text x="57.4" y="41.9">100u</text>
<text x="66.2" y="40.4">C3</text>
<text x="78.4" y="37">100k</text>
<text x="89.4" y="40.4">R3</text>
<text x="100.4" y="39.5">C4</text>
<text x="100.4" y="41.9">47u</text>
<text x="114.8" y="39.5">C5</text>
<text x="114.8" y="41.9">10u</text>
<text x="123.7" y="40.4">C6</text>
<text x="150" y="40.4">C7</text>
<text x="160.3" y="39.5">C8</text>
<text x="160.3" y="41.9">10u</text>
<text x="169.1" y="40.4">C9</text>
<text x="32.2" y="42.8">S1A</text>
<text x="66.2" y="42.8">100n</text>
<text x="89.4" y="42.8">100k</text>
<text x="123.7" y="42.8">100n</text>
<text x="128.2" y="43.5">78L05</text>
<text x="150" y="42.8">100n</text>
<text x="169.1" y="42.8">100n</text>
<text x="183.7" y="50.4">ATTINY85</text>
<text x="48" y="70.9">K1B</text>
<text x="107.1" y="70.5">R6</text>
<text x="119.1" y="68.6">K2</text>
<text x="159.3" y="66.2">REG2</text>
<text x="31.6" y="73.2">K1C</text>
<text x="31.6" y="75.6">G6K</text>
<text x="48" y="73.2">G6K</text>
<text x="76" y="72.4">INPUT</text>
<text x="107.1" y="75.3">1k</text>
<text x="154.8" y="76.2">C10</text>
<text x="181.1" y="76.2">C11</text>
<text x="202.1" y="75.9">K1A</text>
<text x="224.4" y="77.7">R4</text>
<text x="119.1" y="82">TLP175A</text>
<text x="154.8" y="78.6">100n</text>
<text x="159.3" y="79.3">78L05</text>
<text x="181.1" y="78.6">100n</text>
<text x="190.2" y="78.6">D2</text>
<text x="190.2" y="81">1N4148WS</text>
<text x="202.1" y="78.3">G6K</text>
<text x="224.4" y="82.5">220R</text>
<text x="234" y="82.5">BRIGHT</text>
<text x="234" y="84.8">10kB</text>
<text x="76" y="93.9">OUTPUT</text>
<text x="183.7" y="96.8">R5</text>
<text x="183.7" y="101.6">20k</text>
<text x="199.1" y="97.7">Q1</text>
<text x="199.1" y="100.1">MBT2222A</text>
<text x="39.2" y="124">R8</text>
<text x="30.6" y="129.5">C12</text>
<text x="39.2" y="126.4">2.2M</text>
<text x="42.5" y="130.2">R9</text>
<text x="76.8" y="128.3">IC1</text>
<text x="76.8" y="130.7">OP07</text>
<text x="99.1" y="131.2">C18</text>
<text x="195.7" y="131.9">C21</text>
<text x="213.4" y="130.9">Q2</text>
<text x="30.6" y="135.7">22n</text>
<text x="42.5" y="135">1k</text>
<text x="88" y="132.6">R12</text>
<text x="88" y="137.4">1k</text>
<text x="164.5" y="137.4">TONE</text>
<text x="181.3" y="132.6">R13</text>
<text x="181.3" y="137.4">1.5k</text>
<text x="213.4" y="133.3">MMBJ201</text>
<text x="218.7" y="135.9">C22</text>
<text x="27.2" y="138.3">R7</text>
<text x="27.2" y="140.7">2.2M</text>
<text x="54.2" y="138.3">C13</text>
<text x="54.2" y="140.7">1n</text>
<text x="73.6" y="141.4">C14</text>
<text x="99.1" y="138.8">4.7u</text>
<text x="156" y="140.1">SW1</text>
<text x="156" y="142.5">SPDT</text>
<text x="164.5" y="139.8">100kA</text>
<text x="193" y="143.1">C20</text>
<text x="195.7" y="138.1">22n</text>
<text x="204.3" y="143.1">R14</text>
<text x="218.7" y="143.6">1u</text>
<text x="232.3" y="140.7">VOL</text>
<text x="232.3" y="143.1">100kA</text>
<text x="73.6" y="147.7">30p</text>
<text x="193" y="145.5">3.3n</text>
<text x="204.3" y="145.5">1M</text>
<text x="213.9" y="145.5">R15</text>
<text x="213.9" y="147.9">10k</text>
<text x="71.2" y="155.8">C15</text>
<text x="142.3" y="155.1">D5</text>
<text x="151.9" y="155.1">D6</text>
<text x="156.7" y="155.1">D7</text>
<text x="166.2" y="155.1">D8</text>
<text x="25.8" y="157.4">C16</text>
<text x="49.7" y="158.9">R10</text>
<text x="71.2" y="162">100p</text>
<text x="118.9" y="157.4">C19</text>
<text x="118.9" y="159.9">10n</text>
<text x="142.3" y="157.4">1N34A</text>
<text x="151.9" y="157.4">1N34A</text>
<text x="156.7" y="157.4">1N4148</text>
<text x="166.2" y="157.4">1N4148</text>
<text x="25.8" y="165.1">2.2u</text>
<text x="25.8" y="167">C17</text>
<text x="35.3" y="163.7">SWEEP</text>
<text x="35.3" y="166">1kB</text>
<text x="49.7" y="163.7">47R</text>
<text x="49.7" y="168.4">R11</text>
<text x="49.7" y="173.2">560R</text>
<text x="68.8" y="168.4">GAIN</text>
<text x="25.8" y="174.6">4.7u</text>
<text x="68.8" y="177.2">100kA</text>
</g>
<g font-size="2.2" fill="#666">
<text x="130.1" y="34.7">I</text>
<text x="140.6" y="34.7">O</text>
<text x="135.4" y="37.8">G</text>
<text x="161.2" y="70.5">I</text>
<text x="171.7" y="70.5">O</text>
<text x="166.5" y="73.6">G</text>
</g>
<g font-size="1.7">
<text x="181" y="33.4">8</text>
<text x="185.6" y="34.4">VCC</text>
<text x="195.7" y="34.4">NRES/PB5</text>
<text x="207.4" y="35.8">3</text>
<text x="207.4" y="33.4">1</text>
<text x="200.8" y="41.6">PB2</text>
<text x="200.8" y="39.2">PB3</text>
<text x="200.8" y="36.8">PB4</text>
<text x="207.4" y="40.6">7</text>
<text x="207.4" y="38.2">2</text>
<text x="181" y="45.4">4</text>
<text x="185.6" y="46.4">GND</text>
<text x="200.8" y="46.4">PB0</text>
<text x="200.8" y="43.9">PB1</text>
<text x="207.4" y="45.4">5</text>
<text x="207.4" y="43">6</text>
<text x="30.3" y="70.2" transform="rotate(-90 30.3 70.2)">7</text>
<text x="39.9" y="70.2" transform="rotate(-90 39.9 70.2)">2</text>
<text x="116.4" y="71.7">1</text>
<text x="133.2" y="71.7">6</text>
<text x="23.1" y="74">6</text>
<text x="47.1" y="74">3</text>
<text x="116.4" y="76.5">3</text>
<text x="133.2" y="76.5">4</text>
<text x="197.8" y="72.6" transform="rotate(-90 197.8 72.6)">1</text>
<text x="30.3" y="79.9" transform="rotate(-90 30.3 79.9)">5</text>
<text x="39.9" y="79.9" transform="rotate(-90 39.9 79.9)">4</text>
<text x="197.8" y="82.3" transform="rotate(-90 197.8 82.3)">8</text>
<text x="61.4" y="131.4">3</text>
<text x="66.2" y="127.6" transform="rotate(-90 66.2 127.6)">7</text>
<text x="61.4" y="136.1">2</text>
<text x="75.8" y="136.1">8</text>
<text x="75.8" y="133.8">6</text>
<text x="66.2" y="142" transform="rotate(-90 66.2 142)">4</text>
<text x="68.6" y="142" transform="rotate(-90 68.6 142)">1</text>
<text x="114" y="139.5" transform="rotate(-90 114 139.5)">A2</text>
<text x="111.6" y="150.2" transform="rotate(-90 111.6 150.2)">A3</text>
<text x="116.5" y="150.2" transform="rotate(-90 116.5 150.2)">A1</text>
<text x="113" y="183.9">B2</text>
<text x="123.7" y="181.5">B1</text>
<text x="123.7" y="186.3">B3</text>
</g>
<g font-size="1.7" fill="#0e0e0e">
<text x="118.3" y="137.2" transform="rotate(90 118.3 137.2)">MELLOWA</text>
<text x="123.8" y="152.4" transform="rotate(90 123.8 152.4)">D3</text>
<text x="138.8" y="156.7" transform="rotate(-90 138.8 156.7)">D4</text>
<text x="112.7" y="180.7">MELLOWB</text>
</g>
<g font-size="1.5" fill="#0e0e0e">
<text x="14.3" y="31.5" transform="rotate(-90 14.3 31.5)">DCB</text>
<text x="19.1" y="31.5" transform="rotate(-90 19.1 31.5)">DCA</text>
<text x="253.2" y="44.1" transform="rotate(-90 253.2 44.1)">PROG</text>
<text x="253.4" y="58.1">FSWB</text>
<text x="253.4" y="60.5">FSWA</text>
<text x="253.4" y="82">LEDA</text>
<text x="253.4" y="79.6">LEDB</text>
<text x="245.6" y="105.4">MODE</text>
</g>
</svg>
